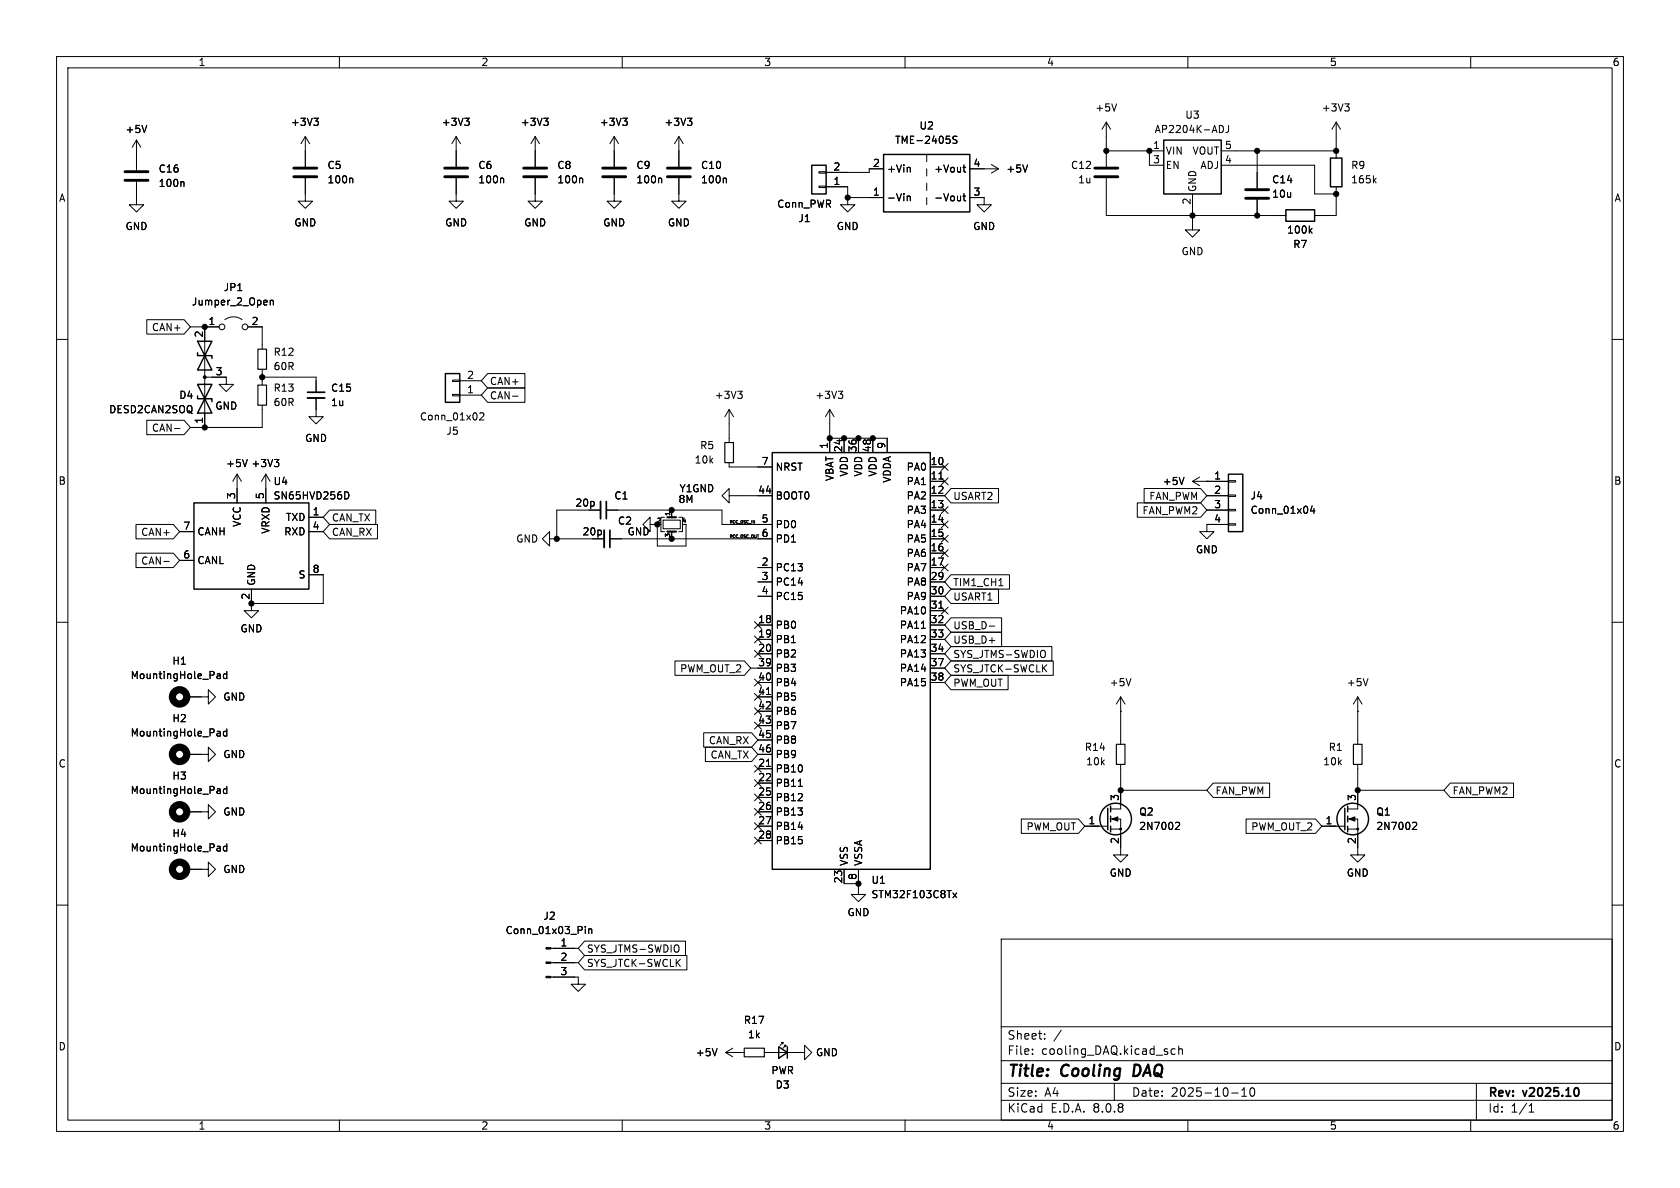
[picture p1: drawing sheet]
<svg xmlns="http://www.w3.org/2000/svg" width="297mm" height="210mm" viewBox="0 0 297 210" stroke-linecap="round" stroke-linejoin="round" font-family="sans-serif">
<g fill="none" stroke="#000" stroke-width=".18">
<path d="M10 10h277v190h-277zM12 12h273v186h-273zM60 10v2M110 10v2M160 10v2M197.4 18.4l-.4 1.2M210 10v2M237.7 18.4h.8l-.4 .4M238.3 18.8l.2 .3v.3l-.2 .2M260 10v2M24.1 32.1v4.1h1.3l-1.3 1.3-1.2-1.3h1.2M24.1 24.8l-.7 1.2"/>
<path d="M24.1 24.8v5.3M24.1 24.8l.8 1.2M25.9 22.2l-.4 1.2M32.3 32.1l.2 .2v.7M54 31.5v4.1h1.2l-1.2 1.2-1.3-1.2h1.3M54 24.1v5.4M54 24.1l-.8 1.3M54 24.1l.7 1.3M55.5 20.9h.8l-.5 .5M56 21.4l.3 .2v.3l-.3 .3M62.2 31.5l.2 .2v.6M80.6 31.5v4.1h1.3l-1.3 1.2-1.2-1.2h1.2"/>
<path d="M80.6 24.1v5.4M80.6 24.1l-.7 1.3M80.6 24.1l.8 1.3M82.2 20.9h.7l-.4 .5M82.7 21.4l.2 .2v.3l-.2 .3M88.9 31.5l.1 .2v.6M94.6 31.5v4.1h1.3l-1.3 1.2-1.3-1.2h1.3M94.6 24.1l-.7 1.3M94.6 24.1v5.4M94.6 24.1l.8 1.3M96.1 20.9h.8l-.4 .5M96.7 21.4l.2 .2v.3l-.2 .3"/>
<path d="M102.8 31.5l.2 .2v.6M108.6 31.5v4.1h1.3l-1.3 1.2-1.3-1.2h1.3M108.6 24.1v5.4M108.6 24.1l-.8 1.3M108.6 24.1l.7 1.3M110.1 20.9h.8l-.4 .5M110.6 21.4l.3 .2v.3l-.3 .3M116.8 31.5l.2 .2v.6M120 31.5v4.1h1.3l-1.3 1.2-1.3-1.2h1.3M120 24.1v5.4M120 24.1l-.7 1.3M120 24.1l.8 1.3"/>
<path d="M121.5 20.9h.8l-.4 .5M122.1 21.4l.2 .2v.3l-.2 .3M128.2 31.5l.2 .2v.6M144.8 30.4h1.2v.2h-1.2zM144.8 32.9h1.2v.2h-1.2zM146 33h3.9v1.9M149.9 34.9v1.3h1.2l-1.2 1.3-1.3-1.3h1.3M149.9 34.9h6.3M156.2 29.8h-2.5v.7h-7.7M160.4 34.7v.8M160.4 34.8l.2-.1h.3v.8M160.7 29.6l.2 .2v.6"/>
<path d="M163.8 27.3v1.3M163.8 29.8v1.3M163.8 32.4v1.3M163.8 34.9v1.3M169.2 24.1h-.5l-.2 .1v.4l.6 .2 .1 .3-.3 .2h-.4M170.2 34.7h.5M170.2 29.6h.5M170.4 29.2v1l.3 .2M170.4 34.2v1.1l.3 .2M171.4 34.9h2.6v1.3h1.3l-1.3 1.3-1.3-1.3h1.3M171.4 29.8h5.1M175.3 29.1l1.2 .7"/>
<path d="M176.5 29.8l-1.2 .8M181.7 29.2l-.5 1.2M195.6 21.6v7.9M195.6 31.5v6.6h31.7M195.6 26.7h10.1M195.6 21.6l-.8 1.3M195.6 21.6l.7 1.3M203.2 26.7v2.5h2.5M210.8 34.3v6.3h1.3l-1.3 1.3-1.3-1.3h1.3M215.9 22.2a.68 .68 0 0 1 .4 .6 .68 .68 0 0 1-.4 .6M215.9 26.7h20.3M215.9 29.2h16.5v5.1h3.8"/>
<path d="M217.2 22.2v.9a.41 .41 0 0 1-.5 .3M222.2 26.7v6.6M222.2 35.3v2.8M236.2 33v5.1h-3.8M236.2 21.6v6.3M236.2 21.6l-.7 1.3M236.2 21.6l.8 1.3M242.9 31.8l.4 .5M243.3 31.5l-.5 .5M25.9 56.5h6.6l1.2 1.3-1.2 1.3h-6.6zM33.7 57.8h5M36.2 57.8v17.8"/>
<path d="M39.8 56.5a2.54 2.54 0 0 1 3 0M43.8 57.8h2.6v3.9M47.8 53.1v.8M47.8 53.2l.2-.1h.3v.8M231.6 40.7l.4 .5M232 40.4l-.5 .5M10 60h2M25.9 74.3h6.6l1.2 1.3-1.2 1.2h-6.6zM30.9 75.8h.9M36.2 66.7h3.8v1.2h-1.3l1.3 1.3 1.3-1.3h-1.3M46.4 66.7h9.5v2.6M46.4 65.3v2.8"/>
<path d="M46.4 71.6v4h-12.7M55.9 70.4v3.3h1.2l-1.2 1.2-1.3-1.2h1.3M80 67.2h1.3v.2h-1.3zM80 69.7h1.3v.3h-1.3zM81.3 69.9h3.8M81.3 67.3h3.8M84.8 73.1l.5-.1 .2 .3-.7 .9h.7M86.2 68.6h6.6v2.5h-6.6l-1.1-1.2zM86.2 66h6.6v2.6h-6.6l-1.1-1.3zM90.6 70h1M128.9 72.4v5.8M128.9 72.4l-.8 1.3"/>
<path d="M128.9 72.4l.8 1.3M130.4 69.2h.8l-.4 .4M131 69.6l.2 .3v.3l-.2 .2M146.7 72.4v7.6M146.7 77.5h10.1v2.5M146.7 72.4l-.8 1.3M146.7 72.4l.7 1.3M148.2 69.2h.8l-.4 .4M148.7 69.6l.3 .3v.3l-.3 .2M149.2 77.5v2.5M151.8 77.5v2.5M154.3 77.5v2.5"/>
<path d="M285 60h2M24 97.8h6.6l1.1 1.3-1.1 1.2h-6.6zM24 92.7h6.6l1.1 1.3-1.1 1.3h-6.6zM29 99.2h.9M31.7 94h2.6M31.7 99.1h2.6M41.9 83.8v5.1M41.9 83.8l-.8 1.3M41.9 83.8l.8 1.3M43.7 81.2l-.4 1.3M47 83.8v5.1M47 83.8l-.8 1.3"/>
<path d="M47 83.8l.8 1.3M48.5 81.2h.8l-.4 .5M49 81.7l.3 .3v.3l-.3 .2M54.6 91.4h2.5M54.6 94h2.5M58.3 92.7h8.4v2.6h-8.4l-1.2-1.3zM58.3 90.2h8.1v2.5h-8.1l-1.2-1.3zM61 86.9a.64 .64 0 0 1 .7 .7 .64 .64 0 0 1-.7 .6M97.2 95.3v-1.3l-1.3 1.3 1.3 1.2v-1.2h1.2M98.4 95.3h8.4M106.2 90.2h-7.8v5.1M107.2 90.2h20.4v2.5h8.9"/>
<path d="M107.8 95.3h28.7M114.9 92.7v-1.3l-1.2 1.3 1.2 1.3v-1.3h1.3v3.8h5.1v-3.8M117.2 91.9h3.1v1.6h-3.1zM117.5 91.4h-.7v2.6h.7M118.7 90.2v1.2M118.7 94v1.3M120 91.4h.6v2.6h-.6M128.9 87.6v-1.2l-1.3 1.2 1.3 1.3v-1.3h7.6M128.9 81.8v.8h7.6M164.5 95.3h2.5M164.5 85.1h2.5M164.5 87.6h2.5"/>
<path d="M164.5 90.2h2.5M164.5 92.7h2.5M164.5 82.6h2.5M164.5 97.8h2.5M166 84.7h.7M166.4 92.1l1.2 1.2M166.4 89.6l1.2 1.2M166.4 94.6l1.2 1.3M166.4 84.5l1.2 1.2M166.4 81.9l1.2 1.3M166.4 99.7l1.2 1.2M166.4 97.2l1.2 1.2"/>
<path d="M167.6 99.7l-1.2 1.2M167.6 94.6l-1.2 1.3M167.6 92.1l-1.2 1.2M167.6 89.6l-1.2 1.2M167.6 84.5l-1.2 1.2M167.6 81.9l-1.2 1.3M167.6 97.2l-1.2 1.2M168.1 86.4h8.4v2.5h-8.4l-1.1-1.3zM201.1 88.9h11.1l1.2 1.3-1.2 1.2h-11.1zM202.3 86.4h9.9l1.2 1.2-1.2 1.3h-9.9zM209.3 84.4l-.4 1.3M210.8 85.1h6.4"/>
<path d="M210.8 85.1l1.3 .8M212.1 84.3l-1.3 .8M213.4 85.1h.1M213.4 87.6h3.8M213.4 90.2h3.8M217.2 92.6h1.2v.2h-1.2zM217.2 90h1.2v.3h-1.2zM217.2 87.5h1.2v.3h-1.2zM217.2 85h1.2v.2h-1.2zM217.2 92.7h-3.8v1.3h1.2l-1.2 1.3-1.3-1.3h1.3M232 89.4l-.3 .9h.8M232.3 89.9v.8"/>
<path d="M10 110h2M38.5 119.1l.4 .1v.8M38.9 119.9l-.4 .1M38.9 119.4l-.4 .1M40.1 118.7v1.3M40.1 119.2l-.4-.1-.2 .3 .1 .5h.5M44.4 106.7v1.3h1.3l-1.3 1.2-1.2-1.2h1.2M44.4 104.1v2.6M54.6 101.6h2.5v5.1h-12.7M119.3 116.8h12.3l1.1 1.3-1.1 1.3h-12.3zM132.7 118.1h3.8M133.4 112.4l1.2 1.2"/>
<path d="M133.4 109.9l1.2 1.2M133.4 115l1.2 1.2M134 100.3h2.5M134 110.5h2.5M134 113h2.5M134 115.6h2.5M134 102.9h2.5M134 105.4h2.5M134.6 115l-1.2 1.2M134.6 112.4l-1.2 1.2M134.6 109.9l-1.2 1.2M162.9 111.1h.7"/>
<path d="M164.5 100.3h2.5M164.5 110.5h2.5M164.5 113h2.5M164.5 115.6h2.5M164.5 102.9h2.5M164.5 105.4h2.5M164.5 108h2.5M164.5 118.1h2.5M166 107.5h.7M166.4 107.3l1.2 1.3M167.6 107.3l-1.2 1.3M168.1 119.4h10.1v2.5h-10.1l-1.1-1.2z"/>
<path d="M168.1 101.6h10.4v2.5h-10.4l-1.1-1.2zM168.1 114.3h17.9v2.5h-17.9l-1.1-1.2zM168.1 109.2h9v2.6h-9l-1.1-1.3zM168.1 111.8h9v2.5h-9l-1.1-1.3zM168.1 116.8h18.1v2.6h-18.1l-1.1-1.3zM168.1 104.1h8.4v2.6h-8.4l-1.1-1.3zM174.9 110.7h1M176.6 103.5h.7M184.5 118.1l.5 .7M184.6 115a.9 .9 0 0 1 0 1.2M185 117.5l-.7 .7M199.9 120l-.4 1.2"/>
<path d="M241.8 120l-.4 1.2M285 110h2M33 133.4h3.8v-1.3l1.3 1.3-1.3 1.2v-1.2M33 123.2h3.8v-1.3l1.3 1.3-1.3 1.3v-1.3M38.5 129.3h.4v.8M38.5 139.4l.4 .1v.8M38.9 139.7l-.4 .1M38.9 130.1h-.4M38.9 129.6h-.4M40.1 128.8v1.3M40.1 139v1.3M40.1 129.3h-.4l-.2 .2 .1 .6h.5"/>
<path d="M40.1 139.5l-.4-.1-.2 .3 .1 .5h.5M124.4 129.5h8.5l1.1 1.3-1.1 1.3h-8.5zM124.7 132.1h8.2l1.1 1.3-1.1 1.2h-8.2zM133.4 137.8l1.2 1.2M133.4 127.7l1.2 1.2M133.4 135.3l1.2 1.2M133.4 122.6l1.2 1.2M133.4 125.1l1.2 1.2M133.4 120l1.2 1.3M134 135.9h2.5M134 138.4h2.5M134 120.7h2.5"/>
<path d="M134 123.2h2.5M134 125.7h2.5M134 128.3h2.5M134 130.8h2.5M134 133.4h2.5M134.6 137.8l-1.2 1.2M134.6 127.7l-1.2 1.2M134.6 125.1l-1.2 1.2M134.6 122.6l-1.2 1.2M134.6 135.3l-1.2 1.2M134.6 120l-1.2 1.3M135.5 135.5h.7"/>
<path d="M135.5 122.8h.7M141.1 139h.8M164.5 120.7h2.5M198.1 125.7h.1M198.1 135.1v7.9h-1.8M198.1 123.2l-.7 1.3M198.1 123.2v8.4M198.1 123.2l.8 1.3M198.1 139.7h15.3M214.5 138.4h10v2.6h-10l-1.1-1.3zM240 125.7h.1M240 135.1v7.9h-1.7"/>
<path d="M240 123.2v8.4M240 123.2l-.7 1.3M240 123.2l.8 1.3M240 139.7h15.3M256.4 138.4h11.2v2.6h-11.2l-1.1-1.3zM33 143.5h3.8v-1.3l1.3 1.3-1.3 1.3v-1.3M33 153.7h3.8v-1.3l1.3 1.3-1.3 1.2v-1.2M38.5 149.6l.4 .1v.7M38.9 150.4h-.4M38.9 149.9l-.4 .1M38.9 140.2l-.4 .1M40.1 149.7l-.4-.1-.2 .2 .1 .6h.5"/>
<path d="M40.1 149.2v1.2M133.4 145.4l1.2 1.3M133.4 142.9l1.2 1.2M133.4 148l1.2 1.2M133.4 140.4l1.2 1.2M134 141h2.5M134 143.5h2.5M134 146.1h2.5M134 148.6h2.5M134.6 145.4l-1.2 1.3M134.6 142.9l-1.2 1.2M134.6 148l-1.2 1.2"/>
<path d="M134.6 140.4l-1.2 1.2M149.2 153.7v2.5h2.6M151.8 153.7v4.4h1.2l-1.2 1.3-1.3-1.3h1.3M168.5 157.8l.6 .9M169.1 157.8l-.6 .9M180.6 144.8h10.1l1.1 1.3-1.1 1.2h-10.1zM191.8 146.1h4M196.3 144.8h1.8v6.3h1.3l-1.3 1.3-1.3-1.3h1.3M196.3 146.6h1.8M208 145.4h.4l.1 .3-.7 .9h.7M220.3 144.8h12.3l1.1 1.3-1.1 1.2h-12.3zM233.7 146.1h4"/>
<path d="M238.3 144.8h1.7v6.3h1.3l-1.3 1.3-1.2-1.3h1.2M238.3 146.6h1.7M249.9 145.4h.4l.2 .3-.8 .9h.8M10 160h2M97.4 172.7h4.8v1.3h1.3l-1.3 1.3-1.2-1.3h1.2M97.4 170.2h4.8M97.4 167.6h4.8M103.3 166.4h17.9v2.5h-17.9l-1.1-1.3zM103.3 168.9h18.1v2.6h-18.1l-1.1-1.3zM103.5 163.8v.1M103.5 164.2v.8M104.1 164.2v.8"/>
<path d="M104.1 164.3l.2-.1 .3 .1v.7M119.7 170.1l.6 .8M119.9 167.1a.9 .9 0 0 1 0 1.1M120.3 169.6l-.8 .7M177 166h108v32h-108zM285 160h2M60 198v2M110 198v2M126.8 185.4l-.5 1.2M128.3 186.1h3.3M128.3 186.1l1.2 .7M129.5 185.3l-1.2 .8"/>
<path d="M135.1 186.1h7.1v-1.3l1.3 1.3-1.3 1.2v-1.2M138.4 184.5v-.2h-.2h.2l-.5 .5M138.9 185v-.2h-.2h.2l-.5 .5M160 198v2M177 194.5h108M177 191.5h108M177 187.5h108M177 181.5h108M182.5 186.3v.1M182.5 185.5v.1M184.7 183.6v.1M184.7 182.8v.1"/>
<path d="M187.6 182.1l-1.3 2M197 191.5v3M207.7 185.5l-.4-.1-.3 .3v.4l.2 .2h.5M208.4 185.5l.2-.1 .4 .1v.9M208.4 184.9v1.5M210 198v2M217.7 193.2h1.2M219.5 193.8h.9M219.5 192.7l.5-.4v1.5M221.1 192.4l.2-.1a.81 .81 0 0 1 .6 .6 .81 .81 0 0 1-.3 .8l-.1 .1a.81 .81 0 0 1-.4-1.4zM260 198v2M261 191.5v6.5"/>
<path d="M270.3 196.6h.9M270.3 195.5l.4-.4v1.5"/>
<circle cx="39.2" cy="57.8" r=".51"/>
<circle cx="43.3" cy="57.8" r=".51"/>
</g>
<path d="M54.4 69.3h3M107.2 88.6v3.1M107.8 93.7v3.1M278.6 192.3a.81 .81 0 0 1 .6 .6 .81 .81 0 0 1-.3 .8l-.3 .1" fill="none" stroke="#000" stroke-width=".3"/>
<path d="M200.6 188.2l-.3 2h.5" fill="none" stroke="#000" stroke-width=".4"/>
<path d="M54.4 70.4h3M106.2 88.6v3.1M106.8 93.7v3.1" fill="none" stroke="#000" stroke-width=".33"/>
<g fill="none" stroke="#000" stroke-width=".25">
<path d="M143.5 29.2h2.5v5.1h-2.5zM156.2 27.3h15.2v10.2h-15.2zM205.7 24.8h10.2v9.5h-10.2zM227.3 37.1h5.1v2h-5.1zM235.2 27.9h2v5.1h-2zM34.9 70v.5h2.6v.5M34.9 62.4v.5h2.6v.5M34.9 67.9l2.6 5.1h-2.6l2.6-5.1zM34.9 60.3l2.6 5.1h-2.6l2.6-5.1zM78.7 66h2.6v5.1h-2.6zM34.3 88.9h20.3v15.2h-20.3zM136.5 80h28v73.7h-28z"/>
<path d="M217.2 83.8h2.5v10.2h-2.5zM195.8 142.9v3.8M196.3 142.5v1M196.3 144.3v1M196.3 146.1v1M237.7 142.9v3.8M238.3 142.5v1M238.3 144.3v1M238.3 146.1v1M137.7 185l1.5 1.1-1.5 1zM139.2 185v2.1"/>
<circle cx="197.2" cy="144.8" r="2.79"/>
<circle cx="239.1" cy="144.8" r="2.79"/>
</g>
<g fill="#000" stroke="#000" stroke-width=".18">
<path d="M196.6 144.8l1-.4v.8zM238.5 144.8l1-.4v.8zM96.5 172.6h.9v.2h-.9zM96.5 170.1h.9v.2h-.9zM96.5 167.5h.9v.3h-.9z"/>
<circle cx="149.9" cy="34.9" r=".46"/>
<circle cx="195.6" cy="26.7" r=".46"/>
<circle cx="203.2" cy="26.7" r=".46"/>
<circle cx="210.8" cy="38.1" r=".46"/>
<circle cx="222.2" cy="26.7" r=".46"/>
<circle cx="222.2" cy="38.1" r=".46"/>
<circle cx="236.2" cy="34.3" r=".46"/>
<circle cx="236.2" cy="26.7" r=".46"/>
<circle cx="36.2" cy="57.8" r=".46"/>
<circle cx="36.2" cy="75.6" r=".46"/>
<circle cx="36.2" cy="66.7" r=".25"/>
<circle cx="46.4" cy="66.7" r=".46"/>
<circle cx="146.7" cy="77.5" r=".46"/>
<circle cx="149.2" cy="77.5" r=".46"/>
<circle cx="151.8" cy="77.5" r=".46"/>
<circle cx="154.3" cy="77.5" r=".46"/>
<circle cx="98.4" cy="95.3" r=".46"/>
<circle cx="116.2" cy="92.7" r=".46"/>
<circle cx="118.7" cy="90.2" r=".46"/>
<circle cx="118.7" cy="95.3" r=".46"/>
<circle cx="44.4" cy="106.7" r=".46"/>
<circle cx="198.1" cy="139.7" r=".46"/>
<circle cx="240" cy="139.7" r=".46"/>
<circle cx="151.8" cy="156.2" r=".46"/>
<circle cx="198.1" cy="146.6" r=".18"/>
<circle cx="240" cy="146.6" r=".18"/>
</g>
<path d="M45.6 61.7h1.5v3.6h-1.5zM45.6 68.1h1.5v3.5h-1.5zM128.1 78.2h1.6v3.6h-1.6zM197.4 131.6h1.5v3.5h-1.5zM239.3 131.6h1.5v3.5h-1.5zM131.6 185.3h3.5v1.5h-3.5z" fill="none" stroke="#000" stroke-width=".2"/>
<g fill="none" stroke="#000" stroke-width="1.3">
<circle cx="31.7" cy="123.2" r="1.27"/>
<circle cx="31.7" cy="133.3" r="1.27"/>
<circle cx="31.7" cy="153.7" r="1.27"/>
<circle cx="31.7" cy="143.5" r="1.27"/>
</g>
<g fill="none" stroke="#000" stroke-width=".51">
<path d="M22.1 31.9h4.1M22.1 30.4h4.1M51.9 31.2h4.1M51.9 29.7h4.1M78.6 31.2h4.1M78.6 29.7h4.1M92.6 31.2h4M92.6 29.7h4M106.6 31.2h4M106.6 29.7h4M118 31.2h4M118 29.7h4"/>
<path d="M193.5 31.2h4.1M193.5 29.7h4.1M220.2 35.1h4.1M220.2 33.5h4.1"/>
</g>
<path d="M118 91.4h1.5M118 94h1.5" fill="none" stroke="#000" stroke-width=".38"/>
<g font-size="2.8">
<text x="178" y="190.9">Title:</text>
<text x="187.7" y="190.9">Cooling</text>
<text x="201.2" y="190.9">DAQ</text>
</g>
<g font-size="2.1">
<text x="178" y="184">Sheet:</text>
<text x="178" y="186.7">File:</text>
<text x="184.1" y="186.7">cooling_DAQ.kicad_sch</text>
<text x="178" y="196.9">KiCad</text>
<text x="178" y="194.1">Size:</text>
<text x="184.7" y="194.1">A4</text>
<text x="185.7" y="196.9">E.D.A.</text>
<text x="193.3" y="196.9">8.0.8</text>
<text x="200" y="194.1">Date:</text>
<text x="207" y="194.1">2025-10-10</text>
<text x="263" y="194.3">Rev:</text>
<text x="263" y="196.9">Id:</text>
<text x="267.1" y="196.9">1/1</text>
<text x="269.4" y="194.3">v2025.10</text>
</g>
<g font-size="1.8">
<text x="35" y="11.9">1</text>
<text x="85" y="11.9">2</text>
<text x="135" y="11.9">3</text>
<text x="185" y="11.9">4</text>
<text x="235" y="11.9">5</text>
<text x="285" y="11.9">6</text>
<text x="22.1" y="23.7">+5V</text>
<text x="51.3" y="22.5">+3V3</text>
<text x="78" y="22.5">+3V3</text>
<text x="92" y="22.5">+3V3</text>
<text x="105.9" y="22.5">+3V3</text>
<text x="117.4" y="22.5">+3V3</text>
<text x="162.5" y="23.1">U2</text>
<text x="193.5" y="19.9">+5V</text>
<text x="204" y="23.7">AP2204K-ADJ</text>
<text x="209.4" y="21.2">U3</text>
<text x="233.6" y="19.9">+3V3</text>
<text x="154.2" y="29.6">2</text>
<text x="158.1" y="25.6">TME-2405S</text>
<text x="172" y="29.6">4</text>
<text x="203.8" y="26.4">1</text>
<text x="203.8" y="29">3</text>
<text x="206" y="27.5">VIN</text>
<text x="210.7" y="27.5">VOUT</text>
<text x="216.5" y="29">4</text>
<text x="216.5" y="26.4">5</text>
<text x="10.3" y="35.9">A</text>
<text x="27.9" y="33.2">100n</text>
<text x="27.9" y="30.7">C16</text>
<text x="57.8" y="30.1">C5</text>
<text x="57.8" y="32.6">100n</text>
<text x="84.5" y="30.1">C6</text>
<text x="84.5" y="32.6">100n</text>
<text x="98.4" y="30.1">C8</text>
<text x="98.4" y="32.6">100n</text>
<text x="112.4" y="30.1">C9</text>
<text x="112.4" y="32.6">100n</text>
<text x="123.8" y="32.6">100n</text>
<text x="123.8" y="30.1">C10</text>
<text x="147.2" y="32.8">1</text>
<text x="147.2" y="30.2">2</text>
<text x="154.2" y="34.7">1</text>
<text x="156.7" y="35.8">-Vin</text>
<text x="156.7" y="30.7">+Vin</text>
<text x="165.1" y="35.8">-Vout</text>
<text x="165.1" y="30.7">+Vout</text>
<text x="172" y="34.7">3</text>
<text x="177.8" y="30.7">+5V</text>
<text x="189.2" y="30.1">C12</text>
<text x="190.5" y="32.6">1u</text>
<text x="206" y="30.1">EN</text>
<text x="211.7" y="34" transform="rotate(-90 211.7 34)">GND</text>
<text x="212.1" y="30.1">ADJ</text>
<text x="224.8" y="32.6">C14</text>
<text x="224.8" y="35.2">10u</text>
<text x="238.8" y="30.1">R9</text>
<text x="238.8" y="32.6">165k</text>
<text x="285.3" y="35.9">A</text>
<text x="22.1" y="40.9">GND</text>
<text x="51.9" y="40.2">GND</text>
<text x="78.6" y="40.2">GND</text>
<text x="92.6" y="40.2">GND</text>
<text x="106.5" y="40.2">GND</text>
<text x="118" y="40.2">GND</text>
<text x="137.3" y="36.9">Conn_PWR</text>
<text x="141" y="39.5">J1</text>
<text x="147.8" y="40.9">GND</text>
<text x="172" y="40.9">GND</text>
<text x="210.6" y="36.3" transform="rotate(-90 210.6 36.3)">2</text>
<text x="227.4" y="41.5">100k</text>
<text x="208.8" y="45.3">GND</text>
<text x="228.5" y="44">R7</text>
<text x="39.4" y="51.7">JP1</text>
<text x="26.8" y="58.7">CAN+</text>
<text x="33.8" y="54.2">Jumper_2_Open</text>
<text x="35.9" y="59.8" transform="rotate(-90 35.9 59.8)">2</text>
<text x="36.8" y="57.5">1</text>
<text x="44.4" y="57.5">2</text>
<text x="48.3" y="63.1">R12</text>
<text x="48.3" y="65.6">60R</text>
<text x="31.6" y="70.7">D4</text>
<text x="38" y="66.4">3</text>
<text x="48.3" y="69.4">R13</text>
<text x="48.3" y="72">60R</text>
<text x="58.4" y="72">1u</text>
<text x="58.4" y="69.4">C15</text>
<text x="82.5" y="69.6">1</text>
<text x="82.5" y="67.1">2</text>
<text x="86.5" y="70.8">CAN-</text>
<text x="86.5" y="68.3">CAN+</text>
<text x="126.3" y="70.7">+3V3</text>
<text x="144" y="70.7">+3V3</text>
<text x="19.2" y="73.3">DESD2CAN2SOQ</text>
<text x="26.8" y="76.5">CAN-</text>
<text x="35.9" y="75" transform="rotate(-90 35.9 75)">1</text>
<text x="38" y="72.6">GND</text>
<text x="74.1" y="74.5">Conn_01x02</text>
<text x="78.8" y="77.1">J5</text>
<text x="39.9" y="82.8">+5V</text>
<text x="44.3" y="82.8">+3V3</text>
<text x="53.8" y="78.3">GND</text>
<text x="122.7" y="82.1">10k</text>
<text x="123.7" y="79.6">R5</text>
<text x="134.5" y="82.3">7</text>
<text x="137" y="83.4">NRST</text>
<text x="146.4" y="79.4" transform="rotate(-90 146.4 79.4)">1</text>
<text x="149" y="80.1" transform="rotate(-90 149 80.1)">24</text>
<text x="151.5" y="80.1" transform="rotate(-90 151.5 80.1)">36</text>
<text x="154.1" y="80.1" transform="rotate(-90 154.1 80.1)">48</text>
<text x="156.6" y="79.4" transform="rotate(-90 156.6 79.4)">9</text>
<text x="160.2" y="83.4">PA0</text>
<text x="164.4" y="82.3">10</text>
<text x="10.3" y="85.9">B</text>
<text x="41.7" y="88.3" transform="rotate(-90 41.7 88.3)">3</text>
<text x="46.7" y="88.3" transform="rotate(-90 46.7 88.3)">5</text>
<text x="48.3" y="86">U4</text>
<text x="48.3" y="88.5">SN65HVD256D</text>
<text x="101.6" y="89.8">20p</text>
<text x="108.5" y="88.5">C1</text>
<text x="119.9" y="89.1">8M</text>
<text x="120" y="87.2">Y1GND</text>
<text x="133.9" y="87.4">44</text>
<text x="137" y="88.5">BOOT0</text>
<text x="147.5" y="85.1" transform="rotate(-90 147.5 85.1)">VBAT</text>
<text x="150.1" y="84.3" transform="rotate(-90 150.1 84.3)">VDD</text>
<text x="152.6" y="84.3" transform="rotate(-90 152.6 84.3)">VDD</text>
<text x="155.2" y="84.3" transform="rotate(-90 155.2 84.3)">VDD</text>
<text x="157.7" y="85.4" transform="rotate(-90 157.7 85.4)">VDDA</text>
<text x="160.2" y="86">PA1</text>
<text x="160.2" y="88.5">PA2</text>
<text x="164.4" y="84.8">11</text>
<text x="164.4" y="87.4">12</text>
<text x="164.4" y="89.9">13</text>
<text x="168.4" y="88.6">USART2</text>
<text x="203.1" y="88.6">FAN_PWM</text>
<text x="205.5" y="86">+5V</text>
<text x="214.6" y="84.8">1</text>
<text x="214.6" y="87.4">2</text>
<text x="214.6" y="89.9">3</text>
<text x="221" y="88.5">J4</text>
<text x="285.3" y="85.9">B</text>
<text x="24.9" y="94.9">CAN+</text>
<text x="32.3" y="93.7">7</text>
<text x="34.8" y="94.8">CANH</text>
<text x="42.8" y="93.2" transform="rotate(-90 42.8 93.2)">VCC</text>
<text x="47.9" y="94.4" transform="rotate(-90 47.9 94.4)">VRXD</text>
<text x="50.1" y="94.8">RXD</text>
<text x="50.5" y="92.3">TXD</text>
<text x="55.2" y="91.2">1</text>
<text x="55.2" y="93.7">4</text>
<text x="58.6" y="94.9">CAN_RX</text>
<text x="58.6" y="92.4">CAN_TX</text>
<text x="102.9" y="94.8">20p</text>
<text x="109.1" y="92.9">C2</text>
<text x="110.9" y="94.8">GND</text>
<text x="134.5" y="92.5">5</text>
<text x="134.5" y="95">6</text>
<text x="137" y="93.6">PD0</text>
<text x="160.2" y="91">PA3</text>
<text x="160.2" y="93.6">PA4</text>
<text x="164.4" y="92.5">14</text>
<text x="164.4" y="95">15</text>
<text x="201.9" y="91.1">FAN_PWM2</text>
<text x="214.6" y="92.5">4</text>
<text x="221" y="91">Conn_01x04</text>
<text x="24.9" y="100">CAN-</text>
<text x="32.3" y="98.8">6</text>
<text x="34.8" y="99.9">CANL</text>
<text x="55.2" y="101.3">8</text>
<text x="91.2" y="96.1">GND</text>
<text x="134.5" y="100.1">2</text>
<text x="137" y="101.2">PC13</text>
<text x="137" y="96.1">PD1</text>
<text x="160.2" y="96.1">PA5</text>
<text x="160.2" y="98.7">PA6</text>
<text x="160.2" y="101.2">PA7</text>
<text x="164.4" y="97.5">16</text>
<text x="164.4" y="100.1">17</text>
<text x="211.3" y="98">GND</text>
<text x="44.2" y="106.1" transform="rotate(-90 44.2 106.1)">2</text>
<text x="45.3" y="103.6" transform="rotate(-90 45.3 103.6)">GND</text>
<text x="52.7" y="102.5">S</text>
<text x="134.5" y="102.6">3</text>
<text x="134.5" y="105.2">4</text>
<text x="137" y="103.7">PC14</text>
<text x="137" y="106.3">PC15</text>
<text x="160.2" y="103.7">PA8</text>
<text x="160.2" y="106.3">PA9</text>
<text x="164.4" y="102.6">29</text>
<text x="164.4" y="105.2">30</text>
<text x="164.4" y="107.7">31</text>
<text x="168.4" y="103.8">TIM1_CH1</text>
<text x="168.4" y="106.4">USART1</text>
<text x="42.4" y="112">GND</text>
<text x="133.9" y="110.2">18</text>
<text x="133.9" y="112.8">19</text>
<text x="137" y="111.4">PB0</text>
<text x="137" y="113.9">PB1</text>
<text x="159" y="108.8">PA10</text>
<text x="159" y="111.4">PA11</text>
<text x="159" y="113.9">PA12</text>
<text x="164.4" y="110.2">32</text>
<text x="164.4" y="112.8">33</text>
<text x="168.4" y="111.4">USB_D-</text>
<text x="168.4" y="114">USB_D+</text>
<text x="30.4" y="117.7">H1</text>
<text x="120.1" y="119.1">PWM_OUT_2</text>
<text x="133.9" y="115.3">20</text>
<text x="133.9" y="117.9">39</text>
<text x="137" y="116.4">PB2</text>
<text x="137" y="119">PB3</text>
<text x="159" y="116.4">PA13</text>
<text x="159" y="119">PA14</text>
<text x="164.4" y="115.3">34</text>
<text x="164.4" y="117.9">37</text>
<text x="168.4" y="116.5">SYS_JTMS-SWDIO</text>
<text x="168.4" y="119.1">SYS_JTCK-SWCLK</text>
<text x="23" y="120.2">MountingHole_Pad</text>
<text x="39.4" y="124.1">GND</text>
<text x="133.9" y="120.4">40</text>
<text x="133.9" y="122.9">41</text>
<text x="133.9" y="125.5">42</text>
<text x="137" y="121.5">PB4</text>
<text x="137" y="124.1">PB5</text>
<text x="159" y="121.5">PA15</text>
<text x="164.4" y="120.4">38</text>
<text x="168.4" y="121.6">PWM_OUT</text>
<text x="196.1" y="121.5">+5V</text>
<text x="238" y="121.5">+5V</text>
<text x="23" y="130.4">MountingHole_Pad</text>
<text x="30.4" y="127.9">H2</text>
<text x="125.2" y="131.8">CAN_RX</text>
<text x="133.9" y="128">43</text>
<text x="133.9" y="130.6">45</text>
<text x="137" y="126.6">PB6</text>
<text x="137" y="129.1">PB7</text>
<text x="137" y="131.7">PB8</text>
<text x="10.3" y="135.9">C</text>
<text x="39.4" y="134.2">GND</text>
<text x="125.5" y="134.3">CAN_TX</text>
<text x="133.9" y="135.6">21</text>
<text x="133.9" y="133.1">46</text>
<text x="137" y="136.8">PB10</text>
<text x="137" y="134.2">PB9</text>
<text x="191.7" y="132.9">R14</text>
<text x="191.9" y="135.5">10k</text>
<text x="233.8" y="135.5">10k</text>
<text x="234.8" y="132.9">R1</text>
<text x="285.3" y="135.9">C</text>
<text x="23" y="140.6">MountingHole_Pad</text>
<text x="30.4" y="138">H3</text>
<text x="133.9" y="138.2">22</text>
<text x="133.9" y="140.7">25</text>
<text x="133.9" y="143.3">26</text>
<text x="137" y="139.3">PB11</text>
<text x="137" y="141.8">PB12</text>
<text x="197.9" y="141.7" transform="rotate(-90 197.9 141.7)">3</text>
<text x="214.8" y="140.7">FAN_PWM</text>
<text x="239.8" y="141.7" transform="rotate(-90 239.8 141.7)">3</text>
<text x="256.7" y="140.7">FAN_PWM2</text>
<text x="30.4" y="148.2">H4</text>
<text x="39.4" y="144.4">GND</text>
<text x="133.9" y="145.8">27</text>
<text x="133.9" y="148.3">28</text>
<text x="137" y="144.4">PB13</text>
<text x="137" y="146.9">PB14</text>
<text x="137" y="149.5">PB15</text>
<text x="181.4" y="147">PWM_OUT</text>
<text x="192.3" y="145.8">1</text>
<text x="197.9" y="149.3" transform="rotate(-90 197.9 149.3)">2</text>
<text x="201.3" y="144.4">Q2</text>
<text x="201.3" y="146.9">2N7002</text>
<text x="221.1" y="147">PWM_OUT_2</text>
<text x="234.2" y="145.8">1</text>
<text x="239.8" y="149.3" transform="rotate(-90 239.8 149.3)">2</text>
<text x="243.2" y="144.4">Q1</text>
<text x="243.2" y="146.9">2N7002</text>
<text x="23" y="150.7">MountingHole_Pad</text>
<text x="39.4" y="154.5">GND</text>
<text x="150.1" y="153.2" transform="rotate(-90 150.1 153.2)">VSS</text>
<text x="151.5" y="155.6" transform="rotate(-90 151.5 155.6)">8</text>
<text x="152.6" y="153.2" transform="rotate(-90 152.6 153.2)">VSSA</text>
<text x="196.1" y="155.2">GND</text>
<text x="238" y="155.2">GND</text>
<text x="149" y="156.3" transform="rotate(-90 149 156.3)">23</text>
<text x="154" y="156.4">U1</text>
<text x="154" y="159">STM32F103C8Tx</text>
<text x="89.3" y="165.3">Conn_01x03_Pin</text>
<text x="96" y="162.8">J2</text>
<text x="99" y="167.4">1</text>
<text x="149.7" y="162.2">GND</text>
<text x="99" y="169.9">2</text>
<text x="99" y="172.5">3</text>
<text x="103.7" y="168.6">SYS_JTMS-SWDIO</text>
<text x="103.7" y="171.1">SYS_JTCK-SWCLK</text>
<text x="10.3" y="185.9">D</text>
<text x="131.4" y="181.2">R17</text>
<text x="132.1" y="183.7">1k</text>
<text x="285.3" y="185.9">D</text>
<text x="122.9" y="186.9">+5V</text>
<text x="136.3" y="190.1">PWR</text>
<text x="144.2" y="186.9">GND</text>
<text x="137" y="192.6">D3</text>
<text x="35" y="199.9">1</text>
<text x="85" y="199.9">2</text>
<text x="135" y="199.9">3</text>
<text x="185" y="199.9">4</text>
<text x="235" y="199.9">5</text>
<text x="285" y="199.9">6</text>
</g>
<g font-size="1.1">
<text x="116" y="92.5">2</text>
<text x="118.5" y="95.1" transform="rotate(-90 118.5 95.1)">3</text>
<text x="118.5" y="91.3" transform="rotate(-90 118.5 91.3)">1</text>
<text x="120.5" y="92.5">4</text>
</g>
<g font-size=".7">
<text x="128.9" y="95.1">RCC_OSC_OUT</text>
<text x="128.9" y="92.6">RCC_OSC_IN</text>
</g>
</svg>
